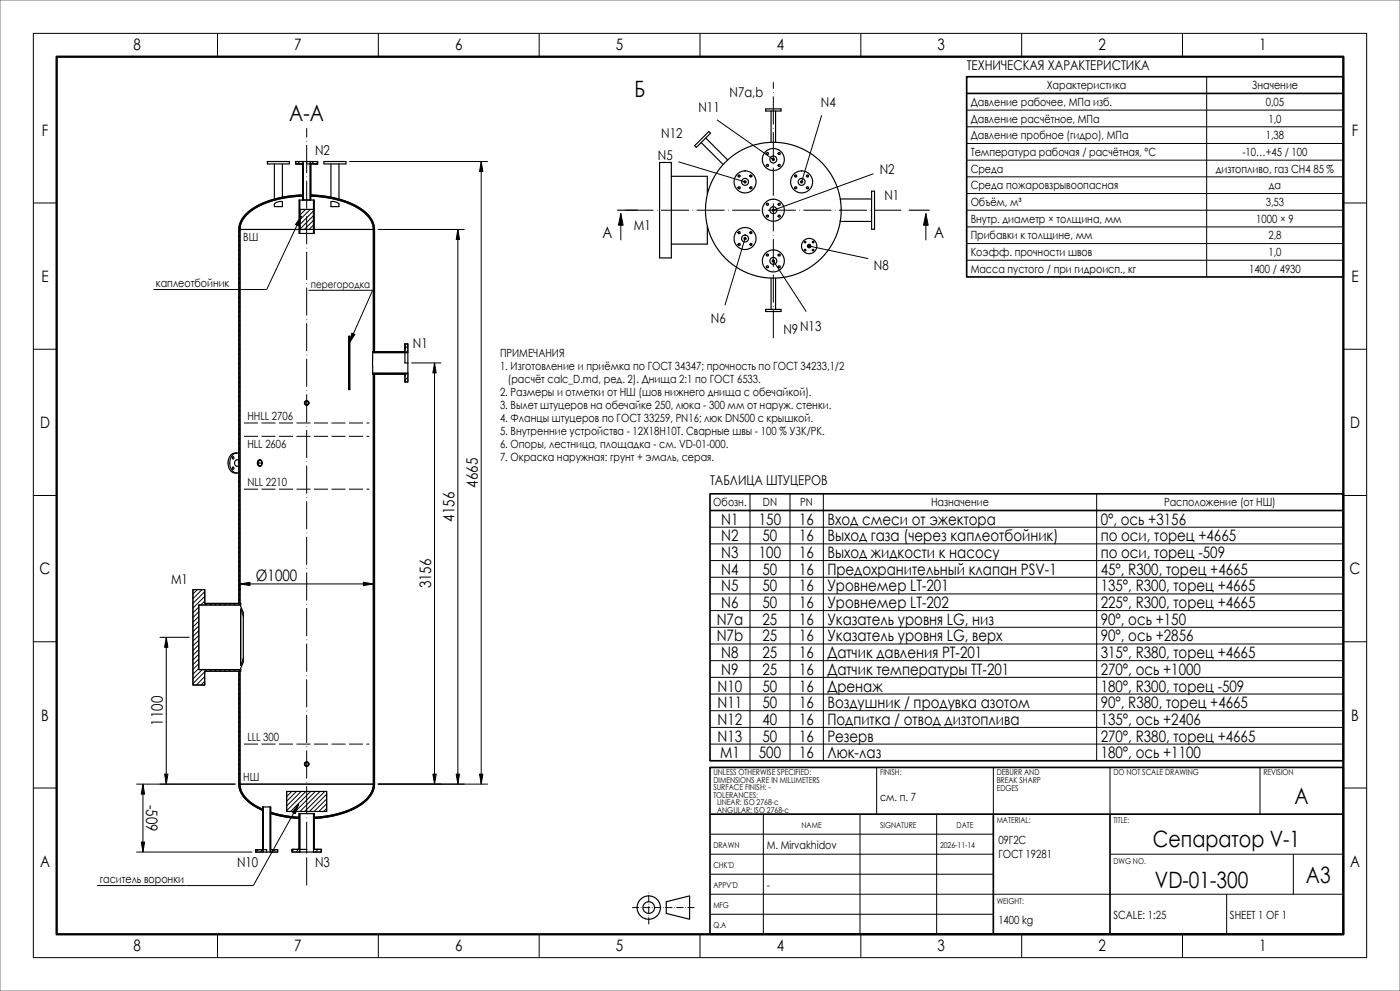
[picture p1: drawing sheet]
<svg xmlns="http://www.w3.org/2000/svg" width="420mm" height="297mm" viewBox="0 0 420 297" stroke-linecap="round" stroke-linejoin="round" font-family="sans-serif">
<path d="M0 0h420v297h-420z" fill="none" stroke="#737373" stroke-width=".3"/>
<g fill="none" stroke="#000" stroke-width=".3">
<path d="M10 10h400v277h-400zM65.2 10v7M113.5 10v7M161.7 10v7M210 10v7M258.2 10v7M306.5 10v7M354.8 10v7M215.1 35.9l16.9 11.9M246.5 34.5l-6 20M290 38h113M290 33h113"/>
<path d="M362 23v60M83.1 59.4l-.5 .5M84.9 59.1l-.4 .4M86.6 58.8l-.4 .4M88.2 58.6l-.4 .4M88.7 48.4h2.2v11.5h-.1v-1.1l-4.4 .4-4 .8a16.2 16.2 0 0 0-9.7 6.1l-.6 1.5-.1 1.2v112h.2v.5h-12.6v19.4h12.6v.5h-.2v33.8a8.8 8.8 0 0 0 5.7 7l1.1 .5v-.7h.2v13.6h-2.3v-.8h2.1v-11.7a11.5 11.5 0 0 1-7-6.7l-.2-35h-10.2v4.1h-3.5v-28.6h3.5v4.1h10.2v-112a9.4 9.4 0 0 1 6.2-7.5l3-1.2 3.1-.8 3.2-.6 3.7-.3v-9.3h-2.1zM89.7 58.5l-.3 .4M89.8 60v10M89.9 48.4l-.7 .7M90.9 58.7l-.1 .1M90.9 55.9l-.1 .1M90.9 54.4l-.1 .2"/>
<path d="M90.9 51.6l-.1 .2M90.9 57.3l-.1 .1M90.9 53l-.1 .2M90.9 50.2l-.1 .2M90.9 48.8l-.3 .3M93.1 48.4h2.2v.7h-2.1v9.3l4.5 .4 4.3 1a16.1 16.1 0 0 1 9.6 6.2l.6 1.6 .2 1.2v36.6h9.1v-2.3h.9v2.6h-10.6v-.3h.2v-36.6a8.7 8.7 0 0 0-5.5-6.9l-4.1-1.7-4.8-1-4.4-.4v1.1h-.1zM93.2 59.3l-.1 .1M93.2 57.8l-.1 .2M93.2 56.4l-.1 .2M93.2 55l-.1 .2M93.2 53.6l-.1 .2M93.2 52.2l-.1 .1"/>
<path d="M93.2 50.8l-.1 .1M93.2 49.4l-.1 .1M94 58.5l-.3 .3M94.2 48.4l-.8 .7M94.2 60v10M95.3 48.7l-.4 .4M95.3 58.5l-.3 .4M96.6 58.7l-.3 .3M97.9 58.8l-.4 .4M99.1 59.1l-.3 .3M100.2 59.3l-.3 .3M101.4 59.6l-.3 .3"/>
<path d="M102.5 59.9l-.3 .3M104.8 48.4h41.6M144.4 48.4v186.6M203.5 48.5l20 6M262 52.1l-30 10.9M290 58h113M290 53h113M290 48h113M290 43h113M10 60.8h7M72 79l-.4 .4M72 77.6l-.4 .4"/>
<path d="M72 74.8l-.4 .4M72 73.4l-.4 .3M72 70.6l-.4 .3M72 76.2l-.4 .4M72 72l-.4 .3M72 69.1l-.4 .4M72.1 67.6l-.4 .4M75.9 62.4l-3.4 3.5M78.9 60.8l-.7 .7M81.1 60l-.5 .6M90 62.8h4v6h-4zM90.2 62.8l-.2 .3"/>
<path d="M90.4 64.8l-10.4 22h-34M91.7 62.8l-1.7 1.7M93.1 62.8l-3.1 3.1M94 67.4l-1.3 1.4M94 66l-2.7 2.8M94 64.6l-4 4.1M94 63.2l-4 4.1M103.5 60.2l-.2 .3M104.6 60.6l-.3 .3M105.6 61l-.3 .3M106.5 61.5l-.2 .3M107.4 62l-.2 .3"/>
<path d="M108.3 62.6l-.3 .2M109.1 63.2l-.2 .2M109.9 63.8l-.3 .3M110.6 64.5l-.3 .3M111.2 65.3l-.3 .3M111.7 66.2l-.2 .3M112.1 67.2l-.3 .3M112.3 68.4l-.3 .4h-40M112.4 79.7l-.4 .4M112.4 78.3l-.4 .4M112.4 76.9l-.4 .3M112.4 75.5l-.4 .3"/>
<path d="M112.4 74l-.4 .4M112.4 72.6l-.4 .4M112.4 71.2l-.4 .4M112.4 69.8l-.4 .4M113.4 68.8h26M137.4 68.8v166.2M186.2 64v8M223.5 71.5l-6 20M232 78.2l9.9 15.2M242.7 73.7l17.8 3.8M277.8 64v8M290 78h113"/>
<path d="M290 73h113M290 68h113M290 63h113M403 60.8h7M72 98.8l-.4 .4M72 96l-.4 .4M72 94.6l-.4 .4M72 91.8l-.4 .3M72 90.4l-.4 .3M72 87.5l-.4 .4M72 86.1l-.4 .4M72 83.3l-.4 .3"/>
<path d="M72 81.9l-.4 .3M72 97.4l-.4 .4M72 93.2l-.4 .3M72 88.9l-.4 .4M72 84.7l-.4 .4M72 80.5l-.4 .3M92.5 87h19.3l-7 15.8M112.4 99.5l-.4 .4M112.4 98.1l-.4 .4M112.4 96.7l-.4 .3M112.4 95.3l-.4 .3M112.4 93.8l-.4 .4"/>
<path d="M112.4 92.4l-.4 .4M112.4 91l-.4 .4M112.4 89.6l-.4 .4M112.4 88.2l-.4 .4M112.4 86.8l-.4 .3M112.4 85.4l-.4 .3M112.4 83.9l-.4 .4M112.4 82.5l-.4 .4M112.4 81.1l-.4 .4M10 104.7h7M72 117.2l-.4 .4M72 115.8l-.4 .4"/>
<path d="M72 113l-.4 .3M72 111.6l-.4 .3M72 108.7l-.4 .4M72 107.3l-.4 .4M72 104.5l-.4 .4M72 103.1l-.4 .3M72 100.3l-.4 .3M72 118.6l-.4 .4M72 114.4l-.4 .4M72 110.2l-.4 .3M72 105.9l-.4 .4M72 101.7l-.4 .3"/>
<path d="M111.8 111.9h10.6v2.6h-.9v-2.4h-9.1v122.9a9.3 9.3 0 0 1-6.1 7.4l-2.6 1.1-3.1 .9-6.3 .9v9.3h2.1v.8h-2.4v-11.6h.3v1.1l3.6-.3 3.6-.8a16.3 16.3 0 0 0 9.8-6.1l.6-1.5 .1-1.2v-122.9h-.2zM112.3 111.9l-.3 .2M112.4 105.2l-.6 .5M112.4 103.7l-.4 .4M112.4 102.3l-.4 .4M112.4 100.9l-.4 .4M112.4 118.8l-.4 .4M112.4 117.4l-.4 .4M112.4 116l-.4 .4M112.4 114.6l-.4 .3M112.4 113.2l-.4 .3M113.5 105.4l-.3 .3"/>
<path d="M113.7 111.9l-.3 .2M114.9 105.4l-.2 .3M115.1 111.9l-.3 .2M116.4 105.4l-.3 .3M116.5 111.9l-.3 .2M117.8 105.4l-.3 .3M117.9 111.9l-.3 .2M119.2 105.4l-.3 .3M119.3 111.9l-.2 .2M120.6 105.4l-.3 .3M120.8 111.9l-.3 .2M121.5 103.1h.1"/>
<path d="M122.2 111.9l-.7 .6M122.4 105.1l-.7 .6M122.4 103.6l-.9 .9M122.4 113.1l-.9 .9M123.4 108.8h9M130.4 108.8v126.2M403 104.7h7M72 139.9l-.4 .3M72 138.4l-.4 .4M72 137l-.4 .4M72 134.2l-.4 .4M72 132.8l-.4 .3"/>
<path d="M72 130l-.4 .3M72 128.5l-.4 .4M72 125.7l-.4 .4M72 124.3l-.4 .4M72 121.5l-.4 .3M72 120.1l-.4 .3M72 135.6l-.4 .4M72 131.4l-.4 .3M72 127.1l-.4 .4M72 122.9l-.4 .3M112.4 138.6l-.4 .4M112.4 137.2l-.4 .4"/>
<path d="M112.4 135.8l-.4 .4M112.4 134.4l-.4 .3M112.4 133l-.4 .3M112.4 131.6l-.4 .3M112.4 130.1l-.4 .4M112.4 128.7l-.4 .4M112.4 127.3l-.4 .4M112.4 125.9l-.4 .4M112.4 124.5l-.4 .3M112.4 123.1l-.4 .3M112.4 121.7l-.4 .3M112.4 120.2l-.4 .4"/>
<path d="M10 148.5h7M72 155.4l-.4 .4M72 154l-.4 .4M72 151.2l-.4 .3M72 149.8l-.4 .3M72 148.3l-.4 .4M72 146.9l-.4 .4M72 145.5l-.4 .4M72 144.1l-.4 .4M72 142.7l-.4 .3M72 141.3l-.4 .3M72 159.7l-.4 .3"/>
<path d="M72 158.2l-.4 .4M72 156.8l-.4 .4M72 152.6l-.4 .3M112.4 159.8l-.4 .4M112.4 158.4l-.4 .4M112.4 157l-.4 .4M112.4 155.6l-.4 .4M112.4 154.2l-.4 .3M112.4 152.8l-.4 .3M112.4 151.4l-.4 .3M112.4 149.9l-.4 .4M112.4 148.5l-.4 .4"/>
<path d="M112.4 147.1l-.4 .4M112.4 145.7l-.4 .4M112.4 144.3l-.4 .3M112.4 142.9l-.4 .3M112.4 141.5l-.4 .3M112.4 140l-.4 .4M213 158h190M225 148v80M237 148v80M247 148v80M329 148v80M403 148.5h7"/>
<path d="M59.2 176.7l-1.3 1.3M60.6 176.7l-2.7 2.7M61.4 178.7l-3.5 3.6M61.4 177.3l-3.5 3.5M72 179.5l-.4 .3M72 178l-.4 .4M72 176.6l-.4 .4M72 175.2l-.4 .4M72 173.8l-.4 .4M72 172.4l-.4 .3M72 171l-.4 .3M72 169.6l-.4 .3"/>
<path d="M72 168.1l-.4 .4M72 166.7l-.4 .4M72 165.3l-.4 .4M72 163.9l-.4 .4M72 162.5l-.4 .3M72 161.1l-.4 .3M72 177v-2h40v2M112.4 179.6l-.4 .4M112.4 178.2l-.4 .4M112.4 176.8l-.4 .4M112.4 175.4l-.4 .4M112.4 174l-.4 .3"/>
<path d="M112.4 172.6l-.4 .3M112.4 171.2l-.4 .3M112.4 169.7l-.4 .4M112.4 168.3l-.4 .4M112.4 166.9l-.4 .4M112.4 165.5l-.4 .4M112.4 164.1l-.4 .3M112.4 162.7l-.4 .3M112.4 161.3l-.4 .3M213 178h190M213 173h190M213 168h190"/>
<path d="M213 163h190M10 192.3h7M47.9 191h9M49.9 191v44M59.6 198.9l-1.7 1.7M59.6 197.5l-1.7 1.7M59.6 196.1l-1.7 1.7M59.6 194.6l-1.7 1.8M59.6 193.2l-1.7 1.8M59.6 191.8l-1.7 1.8M59.6 190.4l-1.7 1.8M59.6 189l-1.7 1.7"/>
<path d="M59.6 187.6l-1.7 1.7M59.6 186.2l-1.7 1.7M59.6 184.7l-1.7 1.8M59.6 183.3l-1.7 1.8M59.6 181.9l-1.7 1.8M61.4 180.2l-1.2 1.1M62.1 180.8l-.4 .5M63.5 180.8l-.4 .5M65 180.8l-.5 .5M66.4 180.8l-.5 .5M67.8 180.8l-.5 .5M69.2 180.8l-.5 .5"/>
<path d="M70.6 180.8l-.5 .5M72 180.8l-.4 .5M112.4 199.4l-.4 .4M112.4 198l-.4 .4M112.4 196.6l-.4 .4M112.4 195.2l-.4 .4M112.4 193.8l-.4 .3M112.4 192.4l-.4 .3M112.4 191l-.4 .3M112.4 189.5l-.4 .4M112.4 188.1l-.4 .4M112.4 186.7l-.4 .4"/>
<path d="M112.4 185.3l-.4 .4M112.4 183.9l-.4 .3M112.4 182.5l-.4 .3M112.4 181.1l-.4 .3M213 198h190M213 193h190M213 188h190M213 183h190M403 192.3h7M59.6 200.3l-1.7 1.8M60.7 200.7l-2.8 2.8M61.4 204.2l-1.1 1.1"/>
<path d="M61.4 202.8l-2.5 2.5M61.4 201.4l-3.5 3.5M62.1 200.7l-.5 .5M63.5 200.7l-.5 .5M64.9 200.7l-.5 .5M66.3 200.7l-.4 .5M67.7 200.7l-.4 .5M69.2 200.7l-.5 .5M70.6 200.7l-.5 .5M72 200.7l-.5 .5M72 219.1l-.4 .3M72 217.6l-.4 .4"/>
<path d="M72 216.2l-.4 .4M72 214.8l-.4 .4M72 213.4l-.4 .4M72 212l-.4 .3M72 210.6l-.4 .3M72 209.2l-.4 .3M72 207.7l-.4 .4M72 206.3l-.4 .4M72 204.9l-.4 .4M72 203.5l-.4 .4M72 202.1l-.4 .3M112.4 219.2l-.4 .4"/>
<path d="M112.4 217.8l-.4 .4M112.4 216.4l-.4 .4M112.4 215l-.4 .4M112.4 213.6l-.4 .3M112.4 212.2l-.4 .3M112.4 210.8l-.4 .3M112.4 209.3l-.4 .4M112.4 207.9l-.4 .4M112.4 206.5l-.4 .4M112.4 205.1l-.4 .4M112.4 203.7l-.4 .3M112.4 202.3l-.4 .3"/>
<path d="M112.4 200.9l-.4 .3M213 218h190M213 213h190M213 208h190M213 203h190M10 236.2h7M40.9 235h29.7M42.9 235v20.4M72 234.6l-.4 .4M72 233.2l-.4 .4M72 231.8l-.4 .3M72 230.4l-.4 .3"/>
<path d="M72 229l-.4 .3M72 227.5l-.4 .4M72 226.1l-.4 .4M72 224.7l-.4 .4M72 223.3l-.4 .4M72 221.9l-.4 .3M72 220.5l-.4 .3M72 235h40M72.1 235.9l-.3 .3M72.4 237l-.3 .3M72.9 238l-.3 .2M73.5 238.8l-.3 .2"/>
<path d="M74.2 239.5l-.3 .3M86 237.2h12v6h-12zM86.1 237.2l-.1 .1M87.5 237.2l-1.5 1.5M88.9 237.2l-2.9 2.9M90.3 237.2l-4.3 4.3M91.8 237.2l-5.8 5.8M93.2 237.2l-6 6M94.6 237.2l-6 6M96 237.2l-6 6M97.4 237.2l-6 6M98 239.4l-3.8 3.8"/>
<path d="M98 238l-5.2 5.2M112.2 236.4l-.6 .6M112.4 234.8l-.4 .4M112.4 233.4l-.4 .3M112.4 232l-.4 .3M112.4 230.6l-.4 .3M112.4 229.1l-.4 .4M112.4 227.7l-.4 .4M112.4 226.3l-.4 .4M112.4 224.9l-.4 .4M112.4 223.5l-.4 .3M112.4 222.1l-.4 .3"/>
<path d="M112.4 220.7l-.4 .3M113.4 235h33M213 223h190M263 230v14M298 230v14M333 230v14M378 230v14M403 236.2h7M40.9 255.4h34.8M74.9 240.2l-.2 .2M75.7 240.8l-.2 .2M76.6 241.4l-.3 .2"/>
<path d="M77.4 254.6l-.7 .8M77.5 241.9l-.3 .2M78.4 242.3l-.2 .3M78.9 241.8l-.1 .2M79 254.5l-.9 .9M79 253.1l-.2 .2M79 251.7l-.2 .2M79 250.3l-.2 .1M79 248.9l-.2 .1M79 247.5l-.2 .1M79 246l-.2 .2M79 244.6l-.2 .2"/>
<path d="M79 243.2l-.2 .2M81 241.8h.2v1.6l2.8 .8 5.7 .7v-1.1h.3v11.6h-2.4v-.8h2.1v-9.3l-4.5-.5-4-1v10.8h2.1v.8h-2.3zM81.1 241.8l-.1 .1M81.2 254.4l-.2 .2M81.2 253l-.2 .2M81.2 251.6l-.2 .2M81.2 250.2l-.2 .2M81.2 248.8l-.2 .1M81.2 247.4l-.2 .1M81.2 246l-.2 .1M81.2 244.5l-.2 .2M81.2 243.1l-.2 .2"/>
<path d="M82.1 243.7l-.3 .3M82.4 254.6l-.7 .8M83.2 244l-.3 .3M83.3 255.2l-.2 .2M84.3 244.2l-.3 .3M85.5 244.5l-.3 .3M86.8 244.6l-.4 .4M88 244.8l-.3 .3M88.2 254.6l-.6 .5M89.3 244.9l-.3 .3M89.6 254.6l-.8 .8M89.6 241l-13.6 24.4h-46.8"/>
<path d="M90 254.2l-.3 .2M90 252.8l-.3 .2M90 251.4l-.3 .2M90 249.9l-.3 .3M90 248.5l-.3 .3M90 247.1l-.3 .2M90 245.7l-.3 .2M90 244.3l-.3 .2M94.3 254.3l-.3 .2M94.3 252.9l-.3 .2M94.3 251.5l-.3 .2M94.3 250l-.3 .3"/>
<path d="M94.3 248.6l-.3 .3M94.3 247.2l-.3 .3M94.3 245.8l-.3 .2M94.3 244.4l-.3 .2M95.2 244.9l-.4 .4M95.4 254.6l-.8 .8M96.4 255l-.4 .4M96.8 244.7l-.4 .4M98 242.3l-.9 .9M98 240.9l-2.3 2.3M98.4 244.5l-.4 .4M100.2 244.1l-.5 .5"/>
<path d="M102.1 243.6l-.5 .5M104.3 242.9l-.6 .6M106.9 241.7l-.8 .8M213 256h85M213 250h85M229 244v36M258 244v36M281 244v36M333 256h70M388 256v12M213 274h85M213 268h190"/>
<path d="M213 262h85M368 268v12M65.2 280v7M113.5 280v7M161.7 280v7M210 280v7M258.2 280v7M306.5 280v7M354.8 280v7"/>
</g>
<path d="M17 17h386v263h-386z" fill="none" stroke="#000" stroke-width=".7" stroke-linecap="butt"/>
<path d="M290 23h113v60h-113zM290 28h113M213 148h190v80h-190zM213 153h190M213 230h190v50h-190zM213 244h190M298 244v36M333 244v36" fill="none" stroke="#000" stroke-width=".5"/>
<g fill="none" stroke="#000" stroke-width=".35">
<path d="M229.7 32.6h4.6v.7h-4.6zM231.3 33.3v9.4M232.7 33.3v9.4M80.2 48.4h6.6v.7h-6.6zM82.3 49.1v10.6M84.7 49.1v10M88.7 49.1h2.1M90 60h4M90 60h-.3v10h.3M90 60v10M90.8 49.1v9.3l-4.5 .4-4.3 1a16.1 16.1 0 0 0-9.6 6.2l-.6 1.6-.2 1.2v112h-10.2M90.9 59.9h-.1v-1.1l-4.4 .4-4 .8a16.2 16.2 0 0 0-9.7 6.1l-.6 1.5-.1 1.2"/>
<path d="M90.9 48.4h1.1M90.9 59.9h2.2M90.9 48.4h-2.2v.7M90.9 48.4v11.5M92 48.4h1.1M92 48.4v.7h1.1M93.1 59.9h.1v-1.1l4.4 .4 4 .8a16.2 16.2 0 0 1 9.7 6.1l.6 1.5 .1 1.2M93.1 48.4h2.2v.7M93.1 48.4v11.5M93.2 49.1v9.3l4.5 .4 4.3 1a16.1 16.1 0 0 1 9.6 6.2l.6 1.6 .2 1.2v36.6h9.1M93.2 49.1h.2M93.2 49.1h2.1"/>
<path d="M94 60h.3v10h-.3M94 60v10M94.1 49.1h1.2M97.2 48.4h6.6v.7h-6.6zM99.3 49.1v10M101.7 49.1v10.6M197.9 48.7h3.5v28.6h-3.5zM201.4 52.8h10.8v5.5M210.4 42.7l6.5 6.6M211.7 41.4l6.6 6.5M211.7 40.3l1-.9 .5 .5-4.3 4.3-.5-.5zM221.6 52.4l.4 .1v.5l-.4 .1-.2-.4z"/>
<path d="M221.6 55.9l.4 .2v.4l-.4 .1-.2-.3zM225.2 52.4l.4 .1v.5l-.4 .1-.3-.4zM225.2 55.9l.4 .2v.4l-.4 .1-.3-.3zM230.1 45.7l.4 .1v.4l-.4 .2-.2-.4zM230.1 49.2l.4 .2v.4l-.4 .1-.2-.3zM233.7 45.7l.4 .1v.4l-.4 .2-.3-.4zM233.7 49.2l.4 .2v.4l-.4 .1-.3-.3zM238.6 52.4l.4 .1v.5l-.4 .1-.2-.4zM238.6 55.9l.4 .2v.4l-.4 .1-.2-.3zM242.1 52.4l.4 .1v.5l-.4 .1-.2-.4zM242.1 55.9l.4 .2v.4l-.4 .1-.2-.3zM252.1 59.6h9.4"/>
<path d="M261.5 57.3h.9v11.4h-.9zM72 68.8h17.7M72 68.8v112h.2v.5M82.3 61.1l1.1-.6h1.3v1.4h-2.4zM90 70h4M90 62.8h4M90 68.8h4M94.3 68.8h17.7M99.3 60.5l.8-.1 1.3 .4 .3 .3v.8h-2.4zM112 68.8v36.6h-.2v.3M185.2 63h6M212.2 67.7v5.5h-10.8"/>
<path d="M221.6 69.4l.4 .1v.4l-.4 .2-.2-.4zM221.6 72.9l.4 .1v.5l-.4 .1-.2-.3zM225.2 69.4l.4 .1v.4l-.4 .2-.3-.4zM225.2 72.9l.4 .1v.5l-.4 .1-.3-.3zM230.1 76.1l.4 .1v.4l-.4 .2-.2-.4zM230.1 79.6l.4 .2v.4l-.4 .1-.2-.3zM230.1 60.9l.4 .1v.4l-.4 .2-.2-.4zM230.1 64.4l.4 .2v.4l-.4 .1-.2-.3zM233.7 76.1l.4 .1v.4l-.4 .2-.3-.4zM233.7 79.6l.4 .2v.4l-.4 .1-.3-.3zM233.7 60.9l.4 .1v.4l-.4 .2-.3-.4zM233.7 64.4l.4 .2v.4l-.4 .1-.3-.3z"/>
<path d="M241.5 72.3l.3 .2-.3 .3-.2-.3zM241.5 74.7l.3 .2-.3 .3-.2-.3zM243.9 72.3l.3 .2-.3 .3-.2-.3zM243.9 74.7l.3 .2-.3 .3-.2-.3zM252.1 66.1v.3h9.4M252.1 66.1h.1M252.4 62.9v.1M252.4 63v.1M272.8 63h6M229.7 92.7h4.6v.7h-4.6zM231.3 83.3v9.4M232.7 83.3v9.4"/>
<path d="M104.6 100.8h.4v16h-.4zM111.8 105.7v6.2M111.8 111.9v.2h.2v122.9M111.8 105.7h10.6M111.8 111.9h10.6M121.5 112.1h-9.1v122.9a9.3 9.3 0 0 1-6.1 7.4l-2.6 1.1-3.1 .9-6.3 .9v9.3M121.5 103.1v2.3M121.5 112.1v.7M121.5 113.6v.9M121.5 105.7v3.1h.9M121.5 103.1h.9v2.6M121.5 112.1v2.4"/>
<path d="M122.4 108.8v3.1M122.4 105.7v3.1M122.4 111.9v2.6h-.9M71 135.8a2.81 2.81 0 0 0-2.5 3.8 2.39 2.39 0 0 0 2.5 2.2M71 135.8a3.2 3.2 0 0 0-1.8 4.5l.7 1 1.1 .5M71 135.8l.6 .1M71.6 137.8h-.6a1.01 1.01 0 0 0-.6 1.3 1.01 1.01 0 0 0 1.2 .6M77.4 138.8h1.2M77.6 138.1l.4-.2a.87 .87 0 0 1 .6 .9 .87 .87 0 0 1-.6 .8 .91 .91 0 0 1-.4-1.5zM77.9 137.8a1.03 1.03 0 0 0-.7 1 1.03 1.03 0 0 0 .7 .9M77.9 137.8h.1M77.9 139.7h.1"/>
<path d="M78 137.8a1.02 1.02 0 0 1 .7 1 1.02 1.02 0 0 1-.7 .9M78 137.8a1.02 1.02 0 0 0-.7 1 1.02 1.02 0 0 0 .7 .9M92.7 120.8l-.5-.7h-.4l-.5 .6 .5 .7h.4l.5-.6M71.6 141.6l-.6 .2M61.4 176.7v4.1M61.4 176.7h-3.5v28.6h3.5M72.2 181.3l.8 2.3v14.8l-.8 2.3M72.2 181.3h-12.6v19.4h12.6M73 184.7l-.8-2.1v16.8l.8-2.1M61.4 201.2h10.2v33.8a9.3 9.3 0 0 0 6.1 7.4l1.1 .5v11.7M61.4 201.2v.7M61.4 204.5v.8"/>
<path d="M61.4 201.2v4.1M72.2 200.7v.5h-.2v33.8M72 235a8.8 8.8 0 0 0 5.7 7l1.1 .5v-.7h.2M72 235h40M86 237.2h12v6h-12zM92.7 229l-.5-.6h-.4l-.5 .6 .5 .6 .4 .1 .5-.6M112 235a8.8 8.8 0 0 1-5.6 6.9l-3.7 1.6-4.8 1.1-3.6 .3v-1.1h-.3M76.7 254.6h1.2M76.7 254.6v.8h2.3M76.7 254.6h2.1M78.6 254.6h.2M79 241.8h2"/>
<path d="M79 254.6h1v.8M79 255.4h1M79 241.8v13.6M80 255.4h1M81 241.8h.2v1.6l2.8 .8 5.7 .7v-1.1h.3M81 241.8v13.6M81.2 254.6h2.1M83.3 254.6v.8h-2.3M87.6 254.6h.7M87.6 254.6h2.1M87.6 254.6v.8h2.4M89 254.6h.7"/>
<path d="M89.7 254.6v-9.3l-4.5-.5-4-1v10.8M90 255.4h2M90 254.6h2v.8M90 243.8h4M90 243.8v11.6M92 255.4h2M94 243.8v11.6M94.3 254.6h2.1M96.4 254.6v.8h-2.4M199.9 270.3l7-1.8v7l-7-1.7z"/>
<circle cx="223.5" cy="54.5" r="1.05"/>
<circle cx="223.5" cy="54.5" r="3.3"/>
<circle cx="232" cy="47.8" r="3.3"/>
<circle cx="232" cy="47.8" r="1.05"/>
<circle cx="240.5" cy="54.5" r="1.05"/>
<circle cx="240.5" cy="54.5" r="3.3"/>
<circle cx="223.5" cy="71.5" r="3.3"/>
<circle cx="223.5" cy="71.5" r="1.05"/>
<circle cx="232" cy="63" r="20.4"/>
<circle cx="232" cy="78.2" r="3.3"/>
<circle cx="232" cy="63" r="3.3"/>
<circle cx="232" cy="63" r="1.05"/>
<circle cx="232" cy="78.2" r="1.05"/>
<circle cx="242.7" cy="73.7" r="2.3"/>
<circle cx="242.7" cy="73.7" r=".55"/>
<circle cx="69.9" cy="137.2" r=".31"/>
<circle cx="92" cy="120.8" r=".67"/>
<circle cx="92" cy="120.8" r=".55"/>
<circle cx="69.9" cy="140.3" r=".31"/>
<circle cx="92" cy="229" r=".67"/>
<circle cx="92" cy="229" r=".55"/>
<circle cx="194.6" cy="272" r="3.5"/>
<circle cx="194.6" cy="272" r="1.75"/>
</g>
<path d="M189.6 272h18.8M194.6 277v-10" fill="none" stroke="#000" stroke-width=".3" stroke-dasharray="2.1 .5 .2 .5" stroke-linecap="butt"/>
<path d="M104.8 100.8v16" fill="none" stroke="#000" stroke-width=".32"/>
<path d="M187.6 63h82.8M232 101.4v-76.8M92 265.4v-227" fill="none" stroke="#000" stroke-width=".3" stroke-dasharray="8.4 1.1 .2 1.1" stroke-linecap="butt"/>
<path d="M73.2 130.8h37.6M73.2 126.8h37.6M73.2 146.6h37.6M73.2 223h37.6" fill="none" stroke="#000" stroke-width=".3" stroke-dasharray="4.2 1.1" stroke-linecap="butt"/>
<g fill="#000" stroke="#000" stroke-width=".3">
<path d="M144.4 48.4l.5 3h-1zM90.4 64.8l-.8 2.9-.9-.4zM137.4 68.8l.5 3h-1zM186.2 64l.7 3.5h-1.4zM277.8 64l.7 3.5h-1.4zM105.6 99.8l.9 .4-1.7 2.6zM130.4 108.8l.5 3h-1zM72 175l3-.5v1zM109 174.5l3 .5-3 .5zM49.9 191l.5 3h-1zM42.9 235l.5 3h-1zM49.4 232h1l-.5 3z"/>
<path d="M129.9 232h1l-.5 3zM136.9 232h1l-.5 3zM143.9 232h1l-.5 3zM42.4 252.4h1l-.5 3zM89.6 241l-1 2.9-.9-.5z"/>
</g>
<g fill="#000">
<circle cx="223.5" cy="54.5" r=".5"/>
<circle cx="232" cy="47.8" r=".5"/>
<circle cx="240.5" cy="54.5" r=".5"/>
<circle cx="223.5" cy="71.5" r=".5"/>
<circle cx="232" cy="78.2" r=".5"/>
<circle cx="232" cy="63" r=".5"/>
<circle cx="242.7" cy="73.7" r=".5"/>
</g>
<g font-size="6.8">
<text x="190.4" y="29">Б</text>
<text x="86.8" y="36.4">А-А</text>
<text x="388.4" y="241">A</text>
<text x="345.9" y="253.8">Сепаратор V-1</text>
<text x="346.5" y="266">VD-01-300</text>
<text x="391.8" y="264.5">A3</text>
</g>
<g font-size="4.7">
<text x="40" y="15">8</text>
<text x="88.3" y="15">7</text>
<text x="136.5" y="15">6</text>
<text x="184.8" y="15">5</text>
<text x="233" y="15">4</text>
<text x="281.3" y="15">3</text>
<text x="329.5" y="15">2</text>
<text x="377.8" y="15">1</text>
<text x="12.5" y="40.7">F</text>
<text x="405.5" y="40.7">F</text>
<text x="180.8" y="71.2">А</text>
<text x="280.3" y="71.2">А</text>
<text x="12.4" y="84.5">E</text>
<text x="405.4" y="84.5">E</text>
<text x="12" y="128.3">D</text>
<text x="405" y="128.3">D</text>
<text x="143.4" y="146.2" transform="rotate(-90 143.4 146.2)">4665</text>
<text x="136.4" y="156.3" transform="rotate(-90 136.4 156.3)">4156</text>
<text x="216.4" y="157.3">N1</text>
<text x="227.7" y="157.3">150</text>
<text x="239.8" y="157.3">16</text>
<text x="248.2" y="157.3">Вход смеси от эжектора</text>
<text x="330.2" y="157.3">0°, ось +3156</text>
<text x="216.4" y="162.3">N2</text>
<text x="216.4" y="167.2">N3</text>
<text x="227.7" y="167.2">100</text>
<text x="228.8" y="162.3">50</text>
<text x="239.8" y="162.3">16</text>
<text x="239.8" y="167.2">16</text>
<text x="248.2" y="162.3">Выход газа (через каплеотбойник)</text>
<text x="248.2" y="167.2">Выход жидкости к насосу</text>
<text x="330.2" y="162.3">по оси, торец +4665</text>
<text x="330.2" y="167.2">по оси, торец -509</text>
<text x="11.9" y="172.2">C</text>
<text x="216.4" y="172.3">N4</text>
<text x="228.8" y="172.3">50</text>
<text x="239.8" y="172.3">16</text>
<text x="248.2" y="172.3">Предохранительный клапан PSV-1</text>
<text x="330.2" y="172.3">45°, R300, торец +4665</text>
<text x="404.9" y="172.2">C</text>
<text x="76.8" y="174">Ø1000</text>
<text x="129.4" y="176.3" transform="rotate(-90 129.4 176.3)">3156</text>
<text x="216.4" y="177.3">N5</text>
<text x="228.8" y="177.3">50</text>
<text x="239.8" y="177.3">16</text>
<text x="248.2" y="177.3">Уровнемер LT-201</text>
<text x="330.2" y="177.3">135°, R300, торец +4665</text>
<text x="216.4" y="182.2">N6</text>
<text x="228.8" y="182.2">50</text>
<text x="239.8" y="182.2">16</text>
<text x="248.2" y="182.2">Уровнемер LT-202</text>
<text x="330.2" y="182.2">225°, R300, торец +4665</text>
<text x="215" y="187.2">N7a</text>
<text x="228.8" y="187.2">25</text>
<text x="239.8" y="187.2">16</text>
<text x="248.2" y="187.2">Указатель уровня LG, низ</text>
<text x="330.2" y="187.2">90°, ось +150</text>
<text x="215" y="192.3">N7b</text>
<text x="216.4" y="197.3">N8</text>
<text x="228.8" y="192.3">25</text>
<text x="228.8" y="197.3">25</text>
<text x="239.8" y="192.3">16</text>
<text x="239.8" y="197.3">16</text>
<text x="248.2" y="192.3">Указатель уровня LG, верх</text>
<text x="248.2" y="197.3">Датчик давления PT-201</text>
<text x="330.2" y="192.3">90°, ось +2856</text>
<text x="330.2" y="197.3">315°, R380, торец +4665</text>
<text x="216.4" y="202.2">N9</text>
<text x="228.8" y="202.2">25</text>
<text x="239.8" y="202.2">16</text>
<text x="248.2" y="202.2">Датчик температуры TT-201</text>
<text x="330.2" y="202.2">270°, ось +1000</text>
<text x="215.3" y="207.3">N10</text>
<text x="228.8" y="207.3">50</text>
<text x="239.8" y="207.3">16</text>
<text x="248.2" y="207.3">Дренаж</text>
<text x="330.2" y="207.3">180°, R300, торец -509</text>
<text x="215.3" y="212.3">N11</text>
<text x="228.8" y="212.3">50</text>
<text x="239.8" y="212.3">16</text>
<text x="248.2" y="212.3">Воздушник / продувка азотом</text>
<text x="330.2" y="212.3">90°, R380, торец +4665</text>
<text x="12.3" y="216">B</text>
<text x="48.9" y="217.5" transform="rotate(-90 48.9 217.5)">1100</text>
<text x="215.3" y="217.2">N12</text>
<text x="228.8" y="217.2">40</text>
<text x="239.8" y="217.2">16</text>
<text x="248.2" y="217.2">Подпитка / отвод дизтоплива</text>
<text x="330.2" y="217.2">135°, ось +2406</text>
<text x="405.3" y="216">B</text>
<text x="215.3" y="222.2">N13</text>
<text x="216" y="227.3">M1</text>
<text x="227.7" y="227.3">500</text>
<text x="228.8" y="222.2">50</text>
<text x="239.8" y="222.2">16</text>
<text x="239.8" y="227.3">16</text>
<text x="248.2" y="222.2">Резерв</text>
<text x="248.2" y="227.3">Люк-лаз</text>
<text x="330.2" y="222.2">270°, R380, торец +4665</text>
<text x="330.2" y="227.3">180°, ось +1100</text>
<text x="43.9" y="241.2" transform="rotate(90 43.9 241.2)">-509</text>
<text x="12" y="259.8">A</text>
<text x="405" y="259.8">A</text>
<text x="40" y="285">8</text>
<text x="88.3" y="285">7</text>
<text x="136.5" y="285">6</text>
<text x="184.8" y="285">5</text>
<text x="233" y="285">4</text>
<text x="281.3" y="285">3</text>
<text x="329.5" y="285">2</text>
<text x="377.8" y="285">1</text>
</g>
<g font-size="4.1">
<text x="290" y="21">ТЕХНИЧЕСКАЯ ХАРАКТЕРИСТИКА</text>
<text x="218.9" y="28.9">N7a,b</text>
<text x="209.5" y="33.7">N11</text>
<text x="246.3" y="32.1">N4</text>
<text x="198.4" y="41.5">N12</text>
<text x="94.5" y="46.4">N2</text>
<text x="197.4" y="48">N5</text>
<text x="263.9" y="52.1">N2</text>
<text x="265.3" y="60">N1</text>
<text x="190.1" y="69">M1</text>
<text x="262.2" y="81">N8</text>
<text x="213.3" y="96.9">N6</text>
<text x="235" y="100.1">N9N13</text>
<text x="123.9" y="104.3">N1</text>
<text x="213" y="145.5">ТАБЛИЦА ШТУЦЕРОВ</text>
<text x="51.3" y="175">M1</text>
<text x="71.1" y="259.9">N10</text>
<text x="94.5" y="259.9">N3</text>
</g>
<g font-size="3.4">
<text x="314" y="26.8">Характеристика</text>
<text x="375.6" y="26.8">Значение</text>
<text x="291.2" y="31.8">Давление рабочее, МПа изб.</text>
<text x="379.7" y="31.8">0,05</text>
<text x="291.2" y="36.8">Давление расчётное, МПа</text>
<text x="291.2" y="41.8">Давление пробное (гидро), МПа</text>
<text x="379.7" y="41.8">1,38</text>
<text x="380.5" y="36.8">1,0</text>
<text x="291.2" y="46.7">Температура рабочая / расчётная, °C</text>
<text x="372.7" y="46.7">-10…+45 / 100</text>
<text x="291.2" y="51.7">Среда</text>
<text x="364.8" y="51.7">дизтопливо, газ CH4 85 %</text>
<text x="291.2" y="56.8">Среда пожаровзрывоопасная</text>
<text x="380.7" y="56.8">да</text>
<text x="291.2" y="61.7">Объём, м³</text>
<text x="379.7" y="61.7">3,53</text>
<text x="291.2" y="66.7">Внутр. диаметр × толщина, мм</text>
<text x="291.2" y="71.8">Прибавки к толщине, мм</text>
<text x="376.9" y="66.7">1000 × 9</text>
<text x="380.5" y="71.8">2,8</text>
<text x="73" y="72.4">ВШ</text>
<text x="291.2" y="76.8">Коэфф. прочности швов</text>
<text x="380.5" y="76.8">1,0</text>
<text x="291.2" y="81.8">Масса пустого / при гидроисп., кг</text>
<text x="374.7" y="81.8">1400 / 4930</text>
<text x="46.8" y="86">каплеотбойник</text>
<text x="150" y="107">ПРИМЕЧАНИЯ</text>
<text x="150" y="110.9">1. Изготовление и приёмка по ГОСТ 34347; прочность по ГОСТ 34233,1/2</text>
<text x="150" y="118.7">2. Размеры и отметки от НШ (шов нижнего днища с обечайкой).</text>
<text x="152.4" y="114.8">(расчёт calc_D.md, ред. 2). Днища 2:1 по ГОСТ 6533.</text>
<text x="74.2" y="125.8">HHLL 2706</text>
<text x="150" y="122.6">3. Вылет штуцеров на обечайке 250, люка - 300 мм от наруж. стенки.</text>
<text x="150" y="126.5">4. Фланцы штуцеров по ГОСТ 33259, PN16; люк DN500 с крышкой.</text>
<text x="150" y="130.4">5. Внутренние устройства - 12Х18Н10Т. Сварные швы - 100 % УЗК/РК.</text>
<text x="74.2" y="134.4">HLL 2606</text>
<text x="150" y="134.3">6. Опоры, лестница, площадка - см. VD-01-000.</text>
<text x="150" y="138.2">7. Окраска наружная: грунт + эмаль, серая.</text>
<text x="74.2" y="145.6">NLL 2210</text>
<text x="214" y="151.7">Обозн.</text>
<text x="228.9" y="151.7">DN</text>
<text x="240.1" y="151.7">PN</text>
<text x="279.3" y="151.7">Назначение</text>
<text x="349.2" y="151.7">Расположение (от НШ)</text>
<text x="74.2" y="222">LLL 300</text>
<text x="73" y="234">НШ</text>
<text x="264" y="240">см. п. 7</text>
<text x="230" y="254.3">M. Mirvakhidov</text>
<text x="299.5" y="253">09Г2С</text>
<text x="299.5" y="257.2">ГОСТ 19281</text>
<text x="29.9" y="264.6">гаситель воронки</text>
<text x="230" y="266.3">-</text>
<text x="334" y="275.5">SCALE: 1:25</text>
<text x="369" y="275.5">SHEET 1 OF 1</text>
<text x="299.5" y="277">1400 kg</text>
</g>
<text font-size="3.1" x="93.3" y="86.2">перегородка</text>
<g font-size="2.4">
<text x="214" y="232.4">UNLESS OTHERWISE SPECIFIED:</text>
<text x="264" y="232.4">FINISH:</text>
<text x="299" y="232.4">DEBURR AND</text>
<text x="334" y="232.4">DO NOT SCALE DRAWING</text>
<text x="379" y="232.4">REVISION</text>
<text x="214" y="234.6">DIMENSIONS ARE IN MILLIMETERS</text>
<text x="214" y="236.9">SURFACE FINISH: -</text>
<text x="214" y="239.1">TOLERANCES:</text>
<text x="299" y="234.8">BREAK SHARP</text>
<text x="299" y="237.2">EDGES</text>
<text x="215.1" y="241.4">LINEAR: ISO 2768-c</text>
<text x="215.1" y="243.7">ANGULAR: ISO 2768-c</text>
<text x="240.5" y="248.2">NAME</text>
<text x="264" y="248.2">SIGNATURE</text>
<text x="287" y="248.2">DATE</text>
<text x="299" y="246.8">MATERIAL:</text>
<text x="334" y="246.8">TITLE:</text>
<text x="214" y="254.1">DRAWN</text>
<text x="282" y="254.1">2026-11-14</text>
<text x="214" y="260.1">CHK'D</text>
<text x="334" y="258.8">DWG NO.</text>
<text x="214" y="266.1">APPV'D</text>
<text x="214" y="272.1">MFG</text>
<text x="299" y="270.8">WEIGHT:</text>
<text x="214" y="278.1">Q.A</text>
</g>
</svg>
